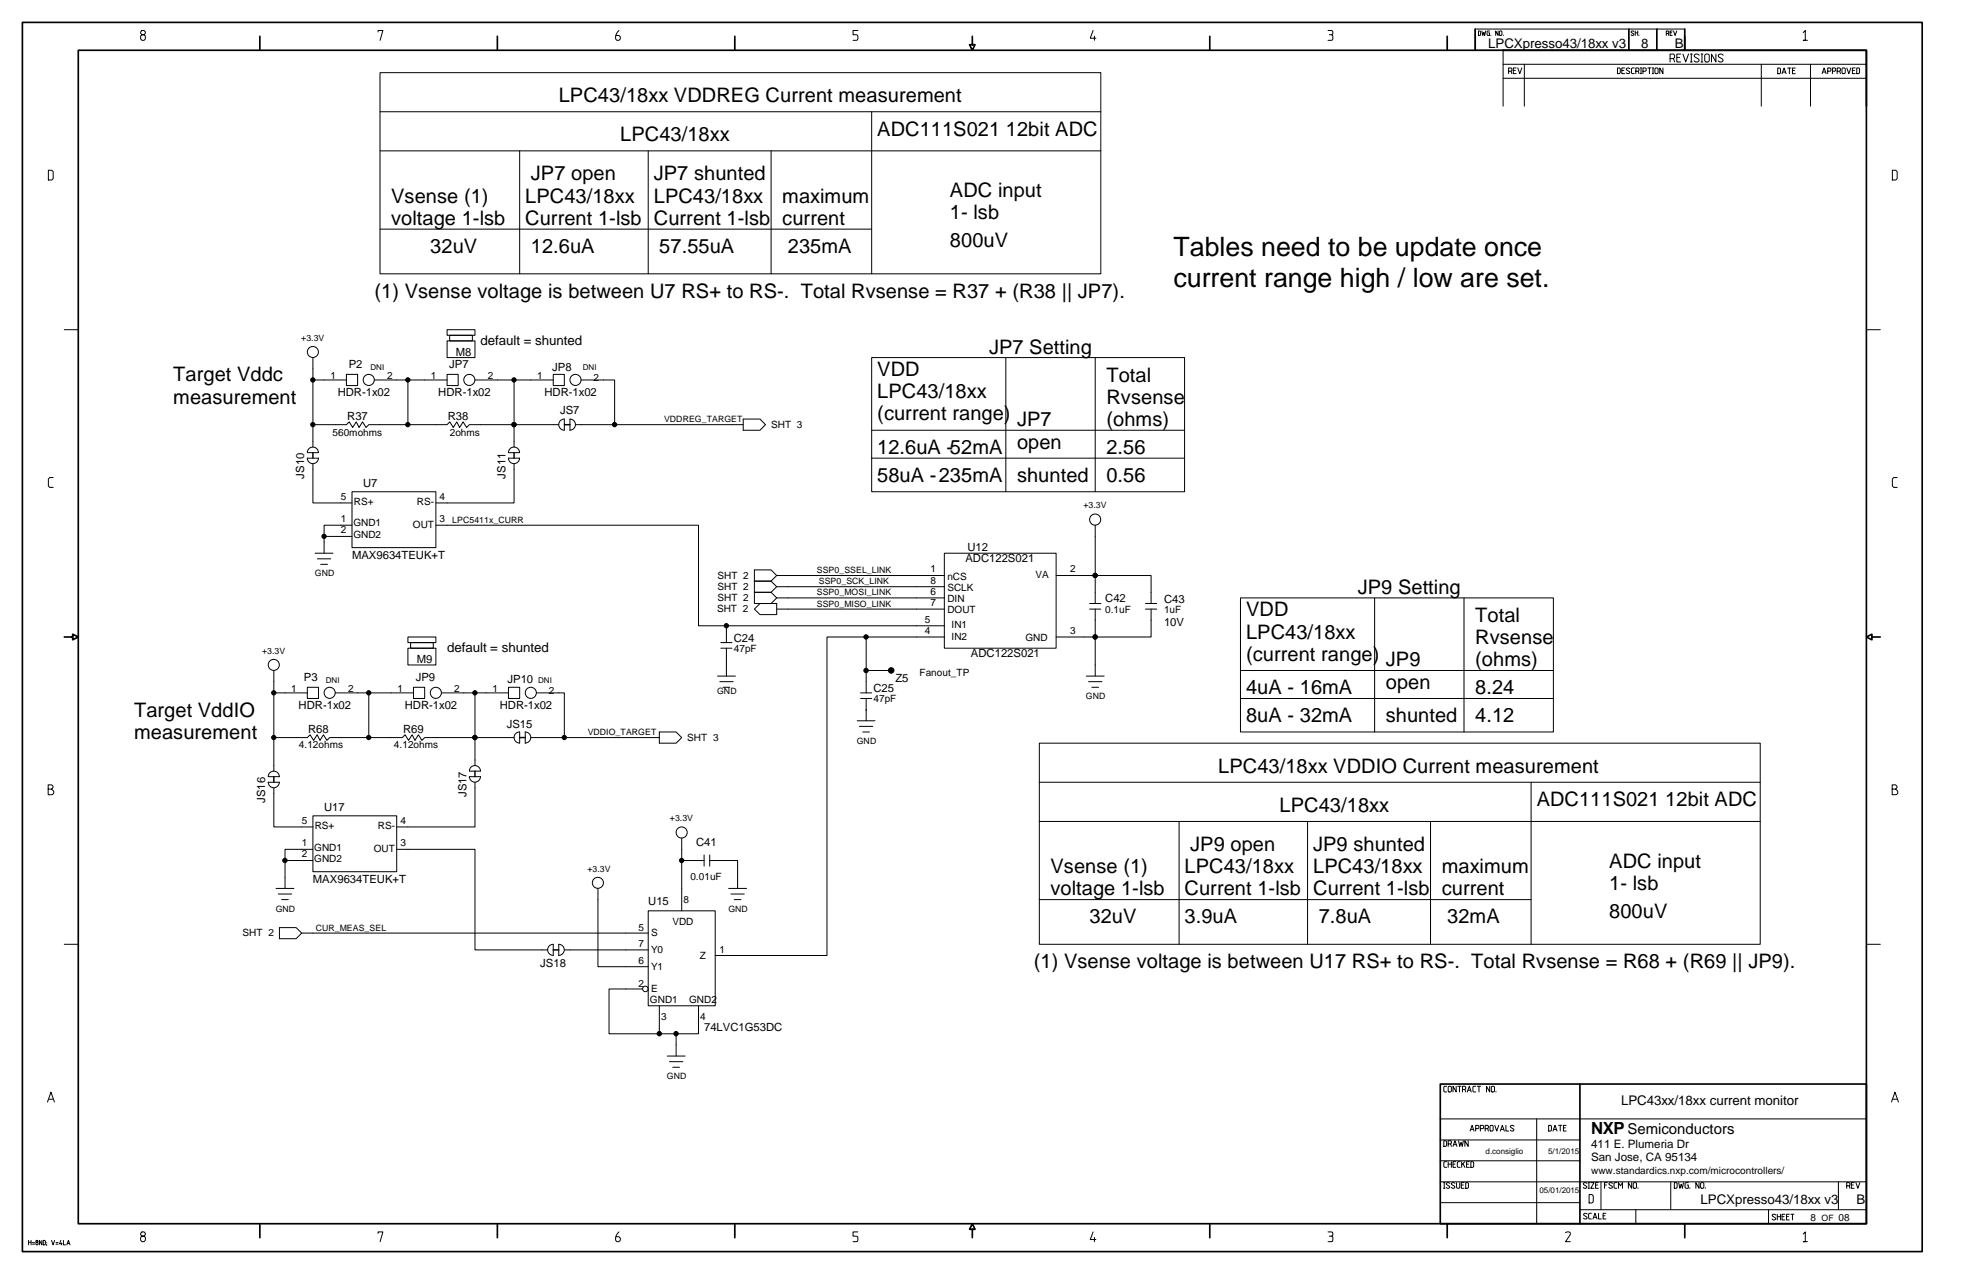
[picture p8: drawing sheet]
<svg xmlns="http://www.w3.org/2000/svg" width="432mm" height="279mm" viewBox="0 0 432 279" stroke-linecap="round" stroke-linejoin="round" font-family="sans-serif">
<g fill="none" stroke="#000" stroke-width=".22">
<path d="M31.1 6.7l-.3 .3v.3l.3 .3h.5l.3 .3v.6l-.3 .3h-.5l-.3-.3v-.6l.3-.3h.5l.3-.3v-.3l-.3-.3zM82.9 7v-.3h1.1l-.6 2.1M83.3 15.9h158.1v44.1h-158.1zM135.7 6.7a2.04 2.04 0 0 0-.7 1.8l.3 .3h.4l.3-.3v-.4l-.3-.3h-.6M188.1 6.7h-1v.9h.7l.3 .3-.1 .8-.9 .1M239.7 6.7l-.6 1.7h1.2M240 7.9v.9M291.2 6.7h.8a.55 .55 0 0 1 .2 .8l-.2 .1M291.5 7.6l.7 .1 .1 .8-.3 .3h-.8M324.2 6.8l.5 .1-.1 .9h-.4zM325 6.8l.2 1 .2-.7 .2 .7 .2-1M326.6 6.8h-.4l-.1 .1 .1 .9h.4v-.6h-.1"/>
<path d="M326.9 7.7v.1M328.5 6.8v1l-.5-1v1M329 6.8l.4 .1-.2 .9-.4-.2zM329.6 11v12.3M329.6 17.2h79.7M329.6 14.1h79.7M329.7 7.7v.1M330.8 15.6h.6l.2-.1v-.4l-.2-.2h-.6v1.3M331.4 15.6l.2 .6M331.9 15.5h.4M332.5 14.9h-.6v1.3h.6M332.8 14.9l.5 1.3 .4-1.3"/>
<path d="M334.3 14.1v9.2M354.7 14.9h.5l.1 .2v.9l-.1 .2h-.5zM355.7 15.5h.4M356.3 14.9h-.6v1.3h.6M357.4 15.1l-.5-.2-.3 .3 .7 .5v.3l-.4 .2-.3-.2M358.3 6.9l-.2-.1-.3 .1v.2l.5 .5-.2 .2-.4-.2M358.4 14.9h-.5l-.1 .2v.9l.1 .2h.5M358.6 6.8v1M358.6 7.2h.6M358.7 15.6h.6l.1-.1v-.4l-.1-.2h-.6v1.3M359.2 6.8v1M359.3 15.6l.1 .6"/>
<path d="M359.4 7.7v.1M359.7 14.9h.3M359.7 16.2h.3M359.9 14.9v1.3M360.3 15.6h.5l.2-.1v-.4l-.2-.2h-.5v1.3M361.4 14.9h.7M361.7 14.9v1.3M362.4 14.9h.2M362.4 16.2h.2M362.5 14.9v1.3M363.1 14.9h.4l.1 .2v.9l-.1 .2h-.4l-.2-.2v-.9zM364.7 14.9v1.3l-.7-1.3v1.3"/>
<path d="M365.4 7.3h.4v-.5h-.4v1M365.8 7.3l.2 .5M366.2 12.8h.8l.2-.2v-.5l-.2-.2h-.8v1.7M366.2 7.2h.4M366.7 6.8h-.5v1h.5M367 12.8l.2 .8M367 6.8l.3 1 .4-1M367.7 12.6h.6M368.6 11.9h-.9v1.7h.9M369.1 11.9l.6 1.7 .6-1.7M369.5 6.4h-46v4.6h46M370.7 13.6h.4"/>
<path d="M370.7 11.9h.4M370.9 11.9v1.7M372.6 12.1a.62 .62 0 0 0-1.1 .1l.1 .3 .9 .5v.5a.7 .7 0 0 1-1-.2M373 13.6h.4M373 11.9h.4M373.2 11.9v1.7M374.1 11.9h.5l.2 .2v1.2l-.2 .3h-.5l-.3-.3v-1.2zM376.3 11.9v1.7l-1-1.7v1.7M377.9 12.1a.62 .62 0 0 0-1.1 .1l1 .8 .1 .2-.1 .3a.68 .68 0 0 1-1-.2M386.2 14.1v9.2M389.8 14.9h.5l.2 .2v.9l-.2 .2h-.5zM390.8 16.2l.4-1.3 .5 1.3"/>
<path d="M391 15.8h.5M392 14.9h.7M392.4 14.9v1.3M393.1 15.5h.4M393.7 14.9h-.6v1.3h.6M395.5 7.2l.4-.5v2.1h-.4h.9M397 14.1v9.2M399.6 16.2l.4-1.3 .5 1.3M399.8 15.8h.5M400.8 15.6h.5l.2-.1v-.4l-.2-.2h-.5v1.3M401.8 15.6h.6l.1-.1v-.4l-.1-.2h-.6v1.3M402.9 15.6h.5l.2-.1v-.4l-.2-.2h-.5v1.3"/>
<path d="M403.4 15.6l.2 .6M404.1 14.9h.4l.2 .2v.9l-.2 .2h-.4l-.2-.2v-.9zM405 14.9l.4 1.3 .5-1.3M406.2 15.5h.5M406.8 14.9h-.6v1.3h.6M407.2 14.9h.4l.2 .2v.9l-.2 .2h-.4zM10.6 37.3h.8l.3 .4v1.5l-.3 .3h-.8zM83.3 24.5h158.1M83.3 33.1h158.1M114 33.1v26.9M142.2 33.1v26.9M169.1 33.1v26.9"/>
<path d="M191.2 24.5v35.5M415 37.3h.8l.3 .4v1.5l-.3 .3h-.8zM83.3 50.2h107.9M14.1 72.3h3.1M68.6 78.4v19.6M98 74.8h6.2v3.6h-6.2zM98 72.3h6.2v1.2h-6.2zM98.6 73.5h5v1.3h-5zM191.2 78.4h68.6v29.4h-68.6zM220.6 78.4v29.4M240.2 78.4v29.4M409.3 72.3h3"/>
<path d="M67.4 99.3a1.22 1.22 0 0 1 1.2-1.3 1.22 1.22 0 0 1 1.2 1.3M67.4 99.3h2.5M68.6 83.3h7.4M76 82.1h2.4v2.5h-2.4zM82.1 83.3h15.9M89.5 93.1h8.5l.6-.6 .8 1.2 .8-1.2 .6 1.2 .8-1.2 .7 1.2 .6-.6h19.6M89.5 83.3v9.8h-8.6l-.6 .6-.8-1.2-.8 1.2-.6-1.2-.8 1.2-.7-1.2-.6 .6h-7.4M98 82.1h2.5v2.5h-2.5zM104.2 83.3h17.1M111.5 99.3a1.22 1.22 0 0 1 1.2-1.3 1.22 1.22 0 0 1 1.2 1.3M111.5 99.3h2.5M112.7 83.3v14.7"/>
<path d="M121.3 82.1h2.5v2.5h-2.5zM122.8 92.4l.6-.4 .3-.1v2.4a1.22 1.22 0 0 1-.9-1.9zM125 91.9a1.22 1.22 0 0 1 1.2 1.2 1.22 1.22 0 0 1-1.2 1.2M125 91.9v2.5M126.2 93.1h36.8M127.4 83.3h7.4v9.8M163 91.9h3.7l1.2 1.2-1.2 1.3h-3.7zM191.2 94.4h68.6M11.7 104.7h-.8l-.3 .4v1.5l.3 .3h.8M67.4 100.5h2.4a1.22 1.22 0 0 1-1.2 1.2 1.22 1.22 0 0 1-1.2-1.2zM68.6 101.7v8.6h8.6M71.1 117.6h6.1"/>
<path d="M77.2 107.8h18.4v12.3h-18.4zM77.2 115.2h-6.1v6.1M95.6 115.2h57.6v22h53.9M112.7 101.7v8.6h-17.1M113.9 100.5a1.22 1.22 0 0 1-1.2 1.2 1.22 1.22 0 0 1-1.2-1.2h2.5M191.2 100.5h68.6M240.2 115.2v17.2M416.1 104.7h-.8l-.3 .4v1.5l.3 .3h.8M69.1 121.3h3.9M69.6 122.6h2.9M70.3 123.8h1.5M89.5 139.7h6.1v1.2h-6.1z"/>
<path d="M159.3 137.2v3.7M165.4 125h3.7l1.2 1.2-1.2 1.2h-3.7h3.7l1.2 1.3-1.2 1.2h-3.7h3.7l1.2 1.2-1.2 1.3h-3.7zM166.7 132.4h3.6v2.4h-3.6l-1.3-1.2zM170.3 126.2h36.8M170.3 128.7h36.8M170.3 131.1h36.8M170.3 133.6h36.8M189.9 139.7v7.3h4.9M207.1 139.7h-25.7v69.8l-24.6 .1M207.1 121.3h24.5v20.9h-24.5zM231.6 126.2h20.8v6.2M239 133.6h2.4"/>
<path d="M239 132.4h2.4M240.2 133.6v14.7M251.2 133.6h2.5M251.2 132.4h2.5M252.4 133.6v6.1h-20.8M272 131.1h68.7v29.4h-68.7zM301.5 131.1v29.4M321.1 131.1v29.4M60 152h7.4M60 147v22.1M67.4 150.7h2.4v2.5h-2.4zM73.5 152h17.2"/>
<path d="M80.9 152v9.8M89.5 142.2h6.1v3.6h-6.1zM90 140.9h5v1.3h-5zM90.7 150.7h2.4v2.5h-2.4zM96.8 152h14.7M104.2 152v15.9M111.5 150.7h2.5v2.5h-2.5zM117.6 152h6.2v9.8M157.4 148.3h3.9M157.8 149.5h3M158.1 140.9h2.4M158.1 142.2h2.4"/>
<path d="M158.6 150.7h1.4M159.3 142.2v6.1M188 158.1h3.9M188.5 159.3h2.9M188.7 153.2h2.5M188.7 152h2.5M189.9 147v5M189.9 155.6h.1M189.9 153.2v4.9M238.2 148.3h3.9M238.7 149.5h3M239.4 150.7h1.5"/>
<path d="M272 147h68.7M272 153.2h68.7M10.6 173.1h.7l.3-.4v-.3l-.3-.3h-.7v2.2h.9l.3-.3v-.5l-.5-.4M60 172.8v8.6h8.6M60 161.8h7.4l.6-.7 .8 1.3 .8-1.3 .6 1.3 .7-1.3 .8 1.3 .6-.6h15.9l.6-.7 .8 1.3 .8-1.3 .6 1.3 .8-1.3 .7 1.3 .6-.6h19.6M61.3 170.3a1.22 1.22 0 0 0-1.3-1.2 1.22 1.22 0 0 0-1.2 1.2h2.5M61.3 171.5a1.22 1.22 0 0 1-1.3 1.3 1.22 1.22 0 0 1-1.2-1.3l2.5 .1M68.6 178.9h18.4v12.3h-18.4zM102.9 169.1a1.22 1.22 0 0 1 1.3-1.2 1.22 1.22 0 0 1 1.2 1.2M102.9 170.3h2.5a1.22 1.22 0 0 1-1.2 1.2 1.22 1.22 0 0 1-1.3-1.2zM102.9 169.1h2.5M104.2 171.6v9.8h-17.2"/>
<path d="M113.9 160.5a1.22 1.22 0 0 0-1.2 1.2 1.22 1.22 0 0 0 1.2 1.3M114 160.5v2.5M115.2 163a1.22 1.22 0 0 0 1.2-1.3 1.22 1.22 0 0 0-1.2-1.2v2.5M116.4 161.8h28.2M144.6 160.5h3.7l1.2 1.3-1.2 1.2h-3.7zM189.2 160.5h1.5M227.9 163h158.1v44.1h-158.1zM227.9 171.6h158.1M335.8 171.6v35.5M415 173.1h.7l.3-.4v-.3l-.3-.3h-.7v2.2h.9l.3-.3v-.5l-.5-.4M60.5 194.8h4M61 196.1h3"/>
<path d="M61.8 197.3h1.4M62.5 188.7h6.1M68.6 186.3h-6.1v8.5M87 186.3h17.2v22h15.9M131.1 194.8v17.2h11.1M142.2 199.7h14.6v20.9h-14.6zM149.5 188.7h4.9M149.5 183.8v15.9M154.4 187.5v2.4M155.6 188.7h6.2v6.1M155.6 187.5v2.4M159.8 194.8h3.9"/>
<path d="M160.3 196.1h2.9M161 197.3h1.5M227.9 197.3h107.9M227.9 180.1h158.1M258.6 180.1v27M286.7 180.1v27M313.7 180.1v27M14.1 207.1h3.1M61.3 203.4h3.6l1.3 1.2-1.3 1.3h-3.6zM66.2 204.6h76M120.3 207.6l.6-.4 .4-.1v2.4a1.22 1.22 0 0 1-1-1.9zM122.5 207.1a1.22 1.22 0 0 1 1.2 1.2 1.22 1.22 0 0 1-1.2 1.2z"/>
<path d="M123.8 208.3h18.4M140.9 216.9h-7.3v9.8h19.6v-6.1M409.3 207.1h3M144.6 220.6v6.1M146.3 231.6h3.9M146.8 232.8h3M147.5 234.1h1.5M148.3 226.7v4.9M317.2 238.2h-.4l-.2 .2v.9l.2 .2h.4M317.8 238.2h.3l.2 .2v.9l-.2 .2h-.3l-.2-.2v-.9zM319.3 238.2v1.3l-.7-1.3v1.3M319.7 238.2h.7"/>
<path d="M320.1 238.2v1.3M320.7 238.9h.5l.2-.1v-.4l-.2-.2h-.5v1.3M321.2 238.9l.2 .6M321.8 239.5l.4-1.3 .4 1.3M321.9 239.1h.6M323.6 238.2h-.4l-.2 .2v.9l.2 .2h.4M324 238.2h.7M324.3 238.2v1.3M326.7 238.2v1.3l-.7-1.3v1.3M327.2 238.2h.4l.1 .2v.9l-.1 .2h-.4l-.2-.2v-.9zM328.1 239.4v.1M10.4 241.7l.8-2.2 .7 2.2"/>
<path d="M10.7 241.1h.9M315.8 245.4h93.5M315.8 254.6h30.7M315.8 250h30.7M315.8 259.2h93.5M316.6 259.4h.3M316.6 250.2h.5l.1 .1v.9l-.1 .2h-.5zM316.7 259.4v1.2M317.2 254.8h-.4l-.2 .1v.9l.2 .2h.4M317.6 254.8v1.2M317.6 255.3h.7M317.6 250.9h.5l.2-.2v-.4l-.2-.1h-.5v1.2"/>
<path d="M317.9 259.5l-.5-.1-.3 .2 .7 .6v.3l-.4 .1-.3-.2M318.1 250.9l.2 .5M318.3 254.8v1.2M318.6 255.3h.5M318.6 251.4l.5-1.2 .4 1.2M318.8 251h.5M319.1 259.5l-.6-.1-.2 .2 .7 .6v.3l-.5 .1-.2-.2M319.2 254.8h-.6v1.2h.6M319.4 259.4v1l.2 .2h.4l.1-.2v-1M319.8 250.2l.3 1.2 .3-.9 .3 .9 .2-1.2M320.2 254.8h-.4l-.2 .1v.9l.2 .2h.4M320.5 259.9h.4"/>
<path d="M320.5 254.8v1.2M320.8 255.2l.4 .8M321.1 259.4h-.6v1.2h.6M321.2 254.8l-.7 .7M321.4 259.4h.5l.1 .1v.9l-.1 .2h-.5zM321.6 255.3h.4M322 250.2v1.2l-.8-1.2v1.2M322.2 254.8h-.6v1.2h.6M322.4 248.1l.4-1.3 .5 1.3M322.6 254.8h.4l.2 .1v.9l-.2 .2h-.4zM322.6 247.7h.5M323.6 247.5h.5l.2-.1v-.4l-.2-.2h-.5v1.3"/>
<path d="M324.6 247.5h.6l.2-.1v-.4l-.2-.2h-.6v1.3M325.7 247.5h.5l.2-.1v-.4l-.2-.2h-.5v1.3M326.2 247.5l.2 .6M326.9 246.8h.4l.1 .2v.9l-.1 .2h-.4l-.2-.2v-.9zM327.8 246.8l.4 1.3 .5-1.3M329 248.1l.5-1.3 .4 1.3M329.2 247.7h.5M330.2 246.8v1.3h.7M332 247l-.3-.2-.4 .1v.3l.7 .6-.3 .3-.5-.2M337 245.4v23M339.6 246.8h.5l.1 .2v.9l-.1 .2h-.5zM340.6 248.1l.4-1.3 .5 1.3"/>
<path d="M340.7 247.7h.6M341.8 246.8h.7M342.2 246.8v1.3M342.9 247.4h.4M343.5 246.8h-.6v1.3h.6M348 259.5l-.3-.1-.4 .1v.3l.7 .5-.3 .3-.5-.2M348.3 259.4h.3M348.4 259.4v1.2M348.8 259.4h.8l-.8 1.2h.8M349.9 259.9h.5M350.5 259.4h-.6v1.2h.6M351.1 259.2v6.1"/>
<path d="M351.9 259.9h.4M352.5 259.4h-.6v1.2M353.6 259.5l-.5-.1-.3 .2 .8 .7a.45 .45 0 0 1-.3 .3 .45 .45 0 0 1-.5-.2M354.6 259.4h-.5l-.2 .1v.9l.2 .2h.5M357.8 259.4v1.2l-.7-1.2v1.2M358.3 259.4h.4l.2 .1v.9l-.2 .2h-.4l-.1-.2v-.9zM366.4 259.2v6.1M367.2 259.4h.4l.2 .1v.9l-.2 .2h-.4zM368.1 259.4l.3 1.2 .3-.9 .3 .9 .2-1.2M370.2 259.4h-.5l-.2 .1v.9l.2 .2h.5v-.7h-.2M372.6 259.4v1.2l-.7-1.2v1.2M373.1 259.4h.4l.2 .1v.9l-.2 .2h-.4l-.2-.2v-.9z"/>
<path d="M403.2 259.2v6.1M406 259.9h.4M406.6 259.4h-.6v1.2h.6M407 259.4l.4 1.2 .5-1.2M414.8 241.7l.8-2.2 .7 2.2M415.1 241.1h.9M6.3 272v1M6.3 272.4h.5M6.8 272v1M7.1 272.9h.5M7.1 272.5h.5M8 272l-.1 .3 .4 .3-.1 .4h-.2l-.1-.4 .3-.2 .1-.2z"/>
<path d="M9.2 272v1l-.5-1v1M9.5 272l.4 .2-.1 .8h-.3zM10.2 272.9v.2M10.2 272.5v.1M11.3 272l.3 1 .4-1M12.3 272.9h.4M12.3 272.5h.4M13.3 272l-.2 .8h.5M13.5 272.6v.4M13.9 272v1h.5M14.6 273l.4-1 .3 1M14.8 272.7h.4"/>
<path d="M31.1 270.2l-.3 .3v.3l.3 .3h.5l.3 .3v.6l-.3 .3h-.5l-.3-.3v-.6l.3-.3h.5l.3-.3v-.3l-.3-.3zM82.9 270.5v-.3h1.1l-.6 2.1M135.7 270.2a2.03 2.03 0 0 0-.7 1.8l.3 .3h.4l.3-.3v-.4l-.3-.4h-.6M188.1 270.2h-1v.9h.7l.3 .3-.1 .8-.9 .1M239.7 270.2l-.6 1.6h1.2M240 271.4v.9M291.2 270.2h.8a.5 .5 0 0 1 .3 .4 .5 .5 0 0 1-.3 .5M291.5 271.1l.7 .1 .1 .8-.3 .3h-.8M315.8 263.8h30.7M316.6 260.6h.3M343.3 270.3l.8-.1 .2 .1 .1 .2v.3l-1.1 1.5h1.1M346.5 265.3h62.8"/>
<path d="M348.1 266.3l-.1-.1a.43 .43 0 0 0-.7 .2l.8 .7a.45 .45 0 0 1-.8 0M348.3 260.6h.3M348.5 262h.6l.3 .3v1.2l-.3 .3h-.6zM349 266.1h-.4l-.2 .2v.8l.2 .2h.4M349.3 267.3l.5-1.2 .4 1.2M349.5 267h.6M350.6 266.1v1.2h.6M351.6 266.6h.4M352.2 266.1h-.6v1.2h.6M354.9 260.6v-1.2l.5 .7 .4-.7v1.2M358.7 265.3v3.1M359.2 260.5v.1"/>
<path d="M370.6 260.5v.1M374 260.5v.1M387.8 265.3v3.1M389.4 266.5l-.5-.2-.3 .3 .7 .5v.3a.47 .47 0 0 1-.7-.1M389.8 266.3v1.2M389.8 266.8h.7M390.5 266.3v1.2M390.8 266.8h.4M391.4 266.3h-.6v1.2h.6M391.8 266.8h.4M392.4 266.3h-.6v1.2h.6M392.7 266.3h.7"/>
<path d="M393.1 266.3v1.2M395.5 270.6l.4-.4v2.1h-.4h.9M405 260.1h.5l.2-.2v-.4l-.2-.1h-.5v1.2M405.5 260.1l.2 .5"/>
<circle cx="68.6" cy="77.2" r="1.21"/>
<circle cx="80.9" cy="83.3" r="1.22"/>
<circle cx="102.9" cy="83.3" r="1.22"/>
<circle cx="126.2" cy="83.3" r="1.22"/>
<circle cx="240.2" cy="113.9" r="1.22"/>
<circle cx="60" cy="145.8" r="1.21"/>
<circle cx="72.3" cy="151.9" r="1.22"/>
<circle cx="95.6" cy="151.9" r="1.22"/>
<circle cx="116.4" cy="151.9" r="1.22"/>
<circle cx="131.1" cy="193.6" r="1.21"/>
<circle cx="149.5" cy="182.6" r="1.22"/>
<circle cx="141.5" cy="216.9" r=".61"/>
</g>
<g fill="#000" stroke="#000" stroke-width=".22">
<circle cx="68.6" cy="83.3" r=".48"/>
<circle cx="68.6" cy="93.1" r=".48"/>
<circle cx="89.4" cy="93.1" r=".48"/>
<circle cx="89.4" cy="83.3" r=".48"/>
<circle cx="112.7" cy="93.1" r=".48"/>
<circle cx="112.7" cy="83.3" r=".48"/>
<circle cx="134.8" cy="93.1" r=".48"/>
<circle cx="71.1" cy="117.6" r=".48"/>
<circle cx="159.3" cy="137.2" r=".48"/>
<circle cx="189.9" cy="139.7" r=".48"/>
<circle cx="240.2" cy="126.2" r=".48"/>
<circle cx="240.2" cy="139.7" r=".48"/>
<circle cx="60" cy="151.9" r=".48"/>
<circle cx="80.9" cy="151.9" r=".48"/>
<circle cx="104.2" cy="151.9" r=".48"/>
<circle cx="189.9" cy="147" r=".49"/>
<circle cx="195.4" cy="147" r=".61"/>
<circle cx="60" cy="161.7" r=".48"/>
<circle cx="80.9" cy="161.7" r=".48"/>
<circle cx="104.2" cy="161.7" r=".48"/>
<circle cx="123.8" cy="161.7" r=".48"/>
<circle cx="62.5" cy="188.7" r=".48"/>
<circle cx="149.5" cy="188.7" r=".48"/>
<circle cx="144.6" cy="226.7" r=".49"/>
<circle cx="148.3" cy="226.7" r=".48"/>
</g>
<g fill="none" stroke="#000" stroke-width=".37">
<path d="M4.9 4.9h416.6v269.6h-416.6zM17.2 11h392.1v257.4h-392.1zM57 8v3M109.1 8v3M161.1 8v3M213.2 8v1.8h-.6l.6 1.2 .6-1.2h-.6M265.3 8v3M317.4 8v3M323.5 6.4v4.6M329.6 11h79.7v12.3M357.2 6.4v4.6M363.3 6.4v4.6"/>
<path d="M369.5 6.4v4.6M14.1 139.7h1.8v.6l1.3-.6-1.3-.6v.6M410.5 139.7v.6l-1.2-.6 1.2-.6v.6h1.8M315.8 237.7h93.5v30.7h-93.5zM346.5 237.7v30.7M57 268.4v3M109.1 268.4v3M161.1 268.4v3M213.2 269.6h-.6l.6-1.2 .6 1.2h-.6v1.8M265.3 268.4v3M317.4 268.4v3M369.5 268.4v3"/>
</g>
<path d="M68.6 99.3v1.2M112.7 99.3v1.2M123.8 93.1h1.2M60 170.3v1.3M104.2 169.1v1.2M114 161.8h1.2M121.3 208.3h1.2" fill="none" stroke="#000" stroke-width=".32"/>
<g font-size="5.9">
<text x="257.3" y="56.2">Tables need to be update once</text>
<text x="257.3" y="62.9">current range high / low are set.</text>
</g>
<g font-size="4.4">
<text x="122.5" y="22.4">LPC43/18xx VDDREG Current measurement</text>
<text x="192.4" y="29.7">ADC111S021 12bit ADC</text>
<text x="136" y="31">LPC43/18xx</text>
<text x="116.4" y="39.5">JP7 open</text>
<text x="143.4" y="39.5">JP7 shunted</text>
<text x="85.8" y="44.5">Vsense (1)</text>
<text x="115.2" y="44.5">LPC43/18xx</text>
<text x="143.4" y="44.5">LPC43/18xx</text>
<text x="171.6" y="44.5">maximum</text>
<text x="208.3" y="43.2">ADC input</text>
<text x="85.8" y="49.3">voltage 1-lsb</text>
<text x="115.2" y="49.3">Current 1-lsb</text>
<text x="143.4" y="49.3">Current 1-lsb</text>
<text x="171.6" y="49.3">current</text>
<text x="208.3" y="48.1">1- lsb</text>
<text x="94.4" y="55.5">32uV</text>
<text x="116.4" y="55.5">12.6uA</text>
<text x="144.6" y="55.5">57.55uA</text>
<text x="172.8" y="55.5">235mA</text>
<text x="208.3" y="54.3">800uV</text>
<text x="82.1" y="65.3">(1) Vsense voltage is between U7 RS+ to RS-. Total Rvsense = R37 + (R38 || JP7).</text>
<text x="216.9" y="77.5">JP7 Setting</text>
<text x="38" y="83.7">Target Vddc</text>
<text x="192.4" y="82.5">VDD</text>
<text x="242.6" y="83.7">Total</text>
<text x="38" y="88.5">measurement</text>
<text x="192.4" y="87.3">LPC43/18xx</text>
<text x="242.6" y="88.6">Rvsense</text>
<text x="192.4" y="92.2">(current range)</text>
<text x="223" y="93.5">JP7</text>
<text x="242.6" y="93.4">(ohms)</text>
<text x="192.4" y="99.6">12.6uA -52mA</text>
<text x="223" y="98.4">open</text>
<text x="242.6" y="99.6">2.56</text>
<text x="192.4" y="105.7">58uA -235mA</text>
<text x="223" y="105.7">shunted</text>
<text x="242.6" y="105.7">0.56</text>
<text x="297.8" y="130.2">JP9 Setting</text>
<text x="273.3" y="135.1">VDD</text>
<text x="323.5" y="136.4">Total</text>
<text x="273.3" y="140">LPC43/18xx</text>
<text x="323.5" y="141.2">Rvsense</text>
<text x="273.3" y="144.9">(current range)</text>
<text x="303.9" y="146.2">JP9</text>
<text x="323.5" y="146.1">(ohms)</text>
<text x="273.3" y="152.3">4uA - 16mA</text>
<text x="303.9" y="151.1">open</text>
<text x="323.5" y="152.3">8.24</text>
<text x="29.4" y="157.2">Target VddIO</text>
<text x="273.3" y="158.4">8uA - 32mA</text>
<text x="303.9" y="158.4">shunted</text>
<text x="323.5" y="158.4">4.12</text>
<text x="29.4" y="162.1">measurement</text>
<text x="267.1" y="169.4">LPC43/18xx VDDIO Current measurement</text>
<text x="280.6" y="178">LPC43/18xx</text>
<text x="337" y="176.8">ADC111S021 12bit ADC</text>
<text x="230.4" y="191.5">Vsense (1)</text>
<text x="259.8" y="191.5">LPC43/18xx</text>
<text x="261" y="186.6">JP9 open</text>
<text x="288" y="186.6">JP9 shunted</text>
<text x="288" y="191.5">LPC43/18xx</text>
<text x="316.2" y="191.5">maximum</text>
<text x="352.9" y="190.3">ADC input</text>
<text x="230.4" y="196.4">voltage 1-lsb</text>
<text x="259.8" y="196.4">Current 1-lsb</text>
<text x="288" y="196.4">Current 1-lsb</text>
<text x="316.2" y="196.4">current</text>
<text x="352.9" y="195.2">1- lsb</text>
<text x="239" y="202.5">32uV</text>
<text x="259.8" y="202.5">3.9uA</text>
<text x="289.2" y="202.5">7.8uA</text>
<text x="317.4" y="202.5">32mA</text>
<text x="352.9" y="201.3">800uV</text>
<text x="226.7" y="212.3">(1) Vsense voltage is between U17 RS+ to RS-. Total Rvsense = R68 + (R69 || JP9).</text>
</g>
<text font-size="3.7" x="348.9" y="248.7">NXP</text>
<text font-size="3.3" x="356.9" y="248.8">Semiconductors</text>
<g font-size="2.9">
<text x="326.4" y="10.5">LPCXpresso43/18xx v3</text>
<text x="359.9" y="10.5">8</text>
<text x="367.3" y="10.5">B</text>
<text x="105.4" y="75.7">default = shunted</text>
<text x="98" y="143.1">default = shunted</text>
<text x="355.5" y="242.4">LPC43xx/18xx current monitor</text>
<text x="372.9" y="264.1">LPCXpresso43/18xx v3</text>
<text x="407.1" y="264.1">B</text>
</g>
<g font-size="2.5">
<text x="100" y="78">M8</text>
<text x="76.5" y="80.8">P2</text>
<text x="98.5" y="80.8">JP7</text>
<text x="121.1" y="81.3">JP8</text>
<text x="74.1" y="86.9">HDR-1x02</text>
<text x="96.1" y="86.9">HDR-1x02</text>
<text x="119.4" y="86.9">HDR-1x02</text>
<text x="76.2" y="92.2">R37</text>
<text x="98.2" y="92.2">R38</text>
<text x="122.8" y="90.7">JS7</text>
<text x="66.7" y="105" transform="rotate(-90 66.7 105)">JS10</text>
<text x="79.7" y="106.9">U7</text>
<text x="110.8" y="105" transform="rotate(-90 110.8 105)">JS11</text>
<text x="77.2" y="122.6">MAX9634TEUK+T</text>
<text x="211.7" y="123.3">ADC122S021</text>
<text x="212.2" y="120.9">U12</text>
<text x="242.4" y="132">C42</text>
<text x="255.3" y="132.2">C43</text>
<text x="255.3" y="137.2">10V</text>
<text x="160.9" y="140.7">C24</text>
<text x="66.7" y="149.4">P3</text>
<text x="91.2" y="149.4">JP9</text>
<text x="91.4" y="145.4">M9</text>
<text x="111.3" y="149.9">JP10</text>
<text x="196.4" y="149.6">Z5</text>
<text x="212.9" y="144.2">ADC122S021</text>
<text x="65.5" y="155.5">HDR-1x02</text>
<text x="88.8" y="155.5">HDR-1x02</text>
<text x="109.6" y="155.5">HDR-1x02</text>
<text x="191.6" y="151.8">C25</text>
<text x="67.6" y="160.8">R68</text>
<text x="88.4" y="160.8">R69</text>
<text x="111.1" y="159.6">JS15</text>
<text x="58.2" y="176" transform="rotate(-90 58.2 176)">JS16</text>
<text x="71.1" y="178">U17</text>
<text x="102.3" y="174.8" transform="rotate(-90 102.3 174.8)">JS17</text>
<text x="152.7" y="185.4">C41</text>
<text x="68.6" y="193.7">MAX9634TEUK+T</text>
<text x="142.2" y="198.5">U15</text>
<text x="118.5" y="212.1">JS18</text>
<text x="154.4" y="226.1">74LVC1G53DC</text>
<text x="348.9" y="251.8">411 E. Plumeria Dr</text>
<text x="348.9" y="254.7">San Jose, CA 95134</text>
</g>
<g font-size="2.2">
<text x="72.5" y="83.1">1</text>
<text x="84.9" y="83.1">2</text>
<text x="94.5" y="83.1">1</text>
<text x="107" y="83.1">2</text>
<text x="117.8" y="83.1">1</text>
<text x="130.1" y="83.5">2</text>
<text x="72.9" y="95.5">560mohms</text>
<text x="98.6" y="95.5">2ohms</text>
<text x="169.1" y="93.9">SHT 3</text>
<text x="74.8" y="109.6">5</text>
<text x="77.6" y="110.8">RS+</text>
<text x="91.4" y="110.8">RS-</text>
<text x="96.4" y="109.6">4</text>
<text x="74.8" y="117">2</text>
<text x="74.8" y="114.5">1</text>
<text x="77.5" y="115.5">GND1</text>
<text x="77.5" y="117.9">GND2</text>
<text x="90.6" y="115.7">OUT</text>
<text x="96.4" y="114.5">3</text>
<text x="204" y="125.5">1</text>
<text x="234.7" y="125.5">2</text>
<text x="157.4" y="126.9">SHT 2</text>
<text x="157.4" y="129.4">SHT 2</text>
<text x="157.4" y="131.8">SHT 2</text>
<text x="204" y="130.5">6</text>
<text x="204" y="128">8</text>
<text x="207.8" y="127.1">nCS</text>
<text x="207.8" y="129.6">SCLK</text>
<text x="227.1" y="126.8">VA</text>
<text x="157.2" y="134.3">SHT 2</text>
<text x="202.8" y="136.6">5</text>
<text x="204" y="132.9">7</text>
<text x="207.8" y="132">DIN</text>
<text x="207.8" y="134.5">DOUT</text>
<text x="208.7" y="137.8">IN1</text>
<text x="242.4" y="134.4">0.1uF</text>
<text x="255.3" y="134.3">1uF</text>
<text x="160.9" y="142.9">47pF</text>
<text x="202.8" y="139">4</text>
<text x="208.7" y="140.3">IN2</text>
<text x="224.9" y="140.6">GND</text>
<text x="234.7" y="139">3</text>
<text x="201.7" y="148.2">Fanout_TP</text>
<text x="63.9" y="151.8">1</text>
<text x="76.3" y="151.8">2</text>
<text x="87.1" y="151.8">1</text>
<text x="99.6" y="151.8">2</text>
<text x="108" y="151.8">1</text>
<text x="120.3" y="152.2">2</text>
<text x="191.6" y="153.9">47pF</text>
<text x="65.6" y="164.1">4.12ohms</text>
<text x="86.4" y="164.1">4.12ohms</text>
<text x="150.7" y="162.5">SHT 3</text>
<text x="66.2" y="185.6">1</text>
<text x="66.2" y="180.7">5</text>
<text x="69" y="181.9">RS+</text>
<text x="82.9" y="181.9">RS-</text>
<text x="87.8" y="180.7">4</text>
<text x="87.8" y="185.6">3</text>
<text x="66.2" y="188">2</text>
<text x="68.9" y="186.5">GND1</text>
<text x="68.9" y="189">GND2</text>
<text x="82" y="186.8">OUT</text>
<text x="151.4" y="193.1">0.01uF</text>
<text x="147.4" y="202.9">VDD</text>
<text x="149.9" y="198">8</text>
<text x="53.2" y="205.4">SHT 2</text>
<text x="140" y="207.8">7</text>
<text x="140" y="204.1">5</text>
<text x="142.8" y="205.4">S</text>
<text x="142.8" y="209">Y0</text>
<text x="157.8" y="209">1</text>
<text x="140" y="211.5">6</text>
<text x="142.8" y="212.7">Y1</text>
<text x="153.5" y="210.3">Z</text>
<text x="140" y="216.4">2</text>
<text x="142.5" y="220">GND1</text>
<text x="142.8" y="217.6">E</text>
<text x="151.1" y="220">GND2</text>
<text x="145" y="223.7">3</text>
<text x="153.6" y="223.7">4</text>
<text x="348.9" y="257.5">www.standardics.nxp.com/microcontrollers/</text>
<text x="397" y="267.7">8</text>
<text x="403.2" y="267.7">08</text>
</g>
<g font-size="1.9">
<text x="66.1" y="74.7">+3.3V</text>
<text x="145.6" y="92.6">VDDREG_TARGET</text>
<text x="237.6" y="111.5">+3.3V</text>
<text x="99.2" y="114.6">LPC5411x_CURR</text>
<text x="179.1" y="125.7">SSP0_SSEL_LINK</text>
<text x="69" y="126.4">GND</text>
<text x="179.1" y="130.6">SSP0_MOSI_LINK</text>
<text x="179.6" y="128.1">SSP0_SCK_LINK</text>
<text x="179.1" y="133">SSP0_MISO_LINK</text>
<text x="57.5" y="143.4">+3.3V</text>
<text x="157.3" y="152.1">GND</text>
<text x="238.1" y="153.4">GND</text>
<text x="128.9" y="161.2">VDDIO_TARGET</text>
<text x="187.9" y="163.2">GND</text>
<text x="146.9" y="180.1">+3.3V</text>
<text x="128.8" y="191.1">+3.3V</text>
<text x="60.5" y="199.9">GND</text>
<text x="159.7" y="199.9">GND</text>
<text x="69.2" y="204.1">CUR_MEAS_SEL</text>
<text x="146.2" y="236.7">GND</text>
<text x="399.5" y="267.7">OF</text>
</g>
<g font-size="1.8">
<text x="81.2" y="81.2">DNI</text>
<text x="127.8" y="81.2">DNI</text>
<text x="71.4" y="149.8">DNI</text>
<text x="118" y="149.8">DNI</text>
<text x="325.8" y="253">d.consiglio</text>
<text x="339.5" y="253">5/1/2015</text>
<text x="337.6" y="261.6">05/01/2015</text>
</g>
</svg>
